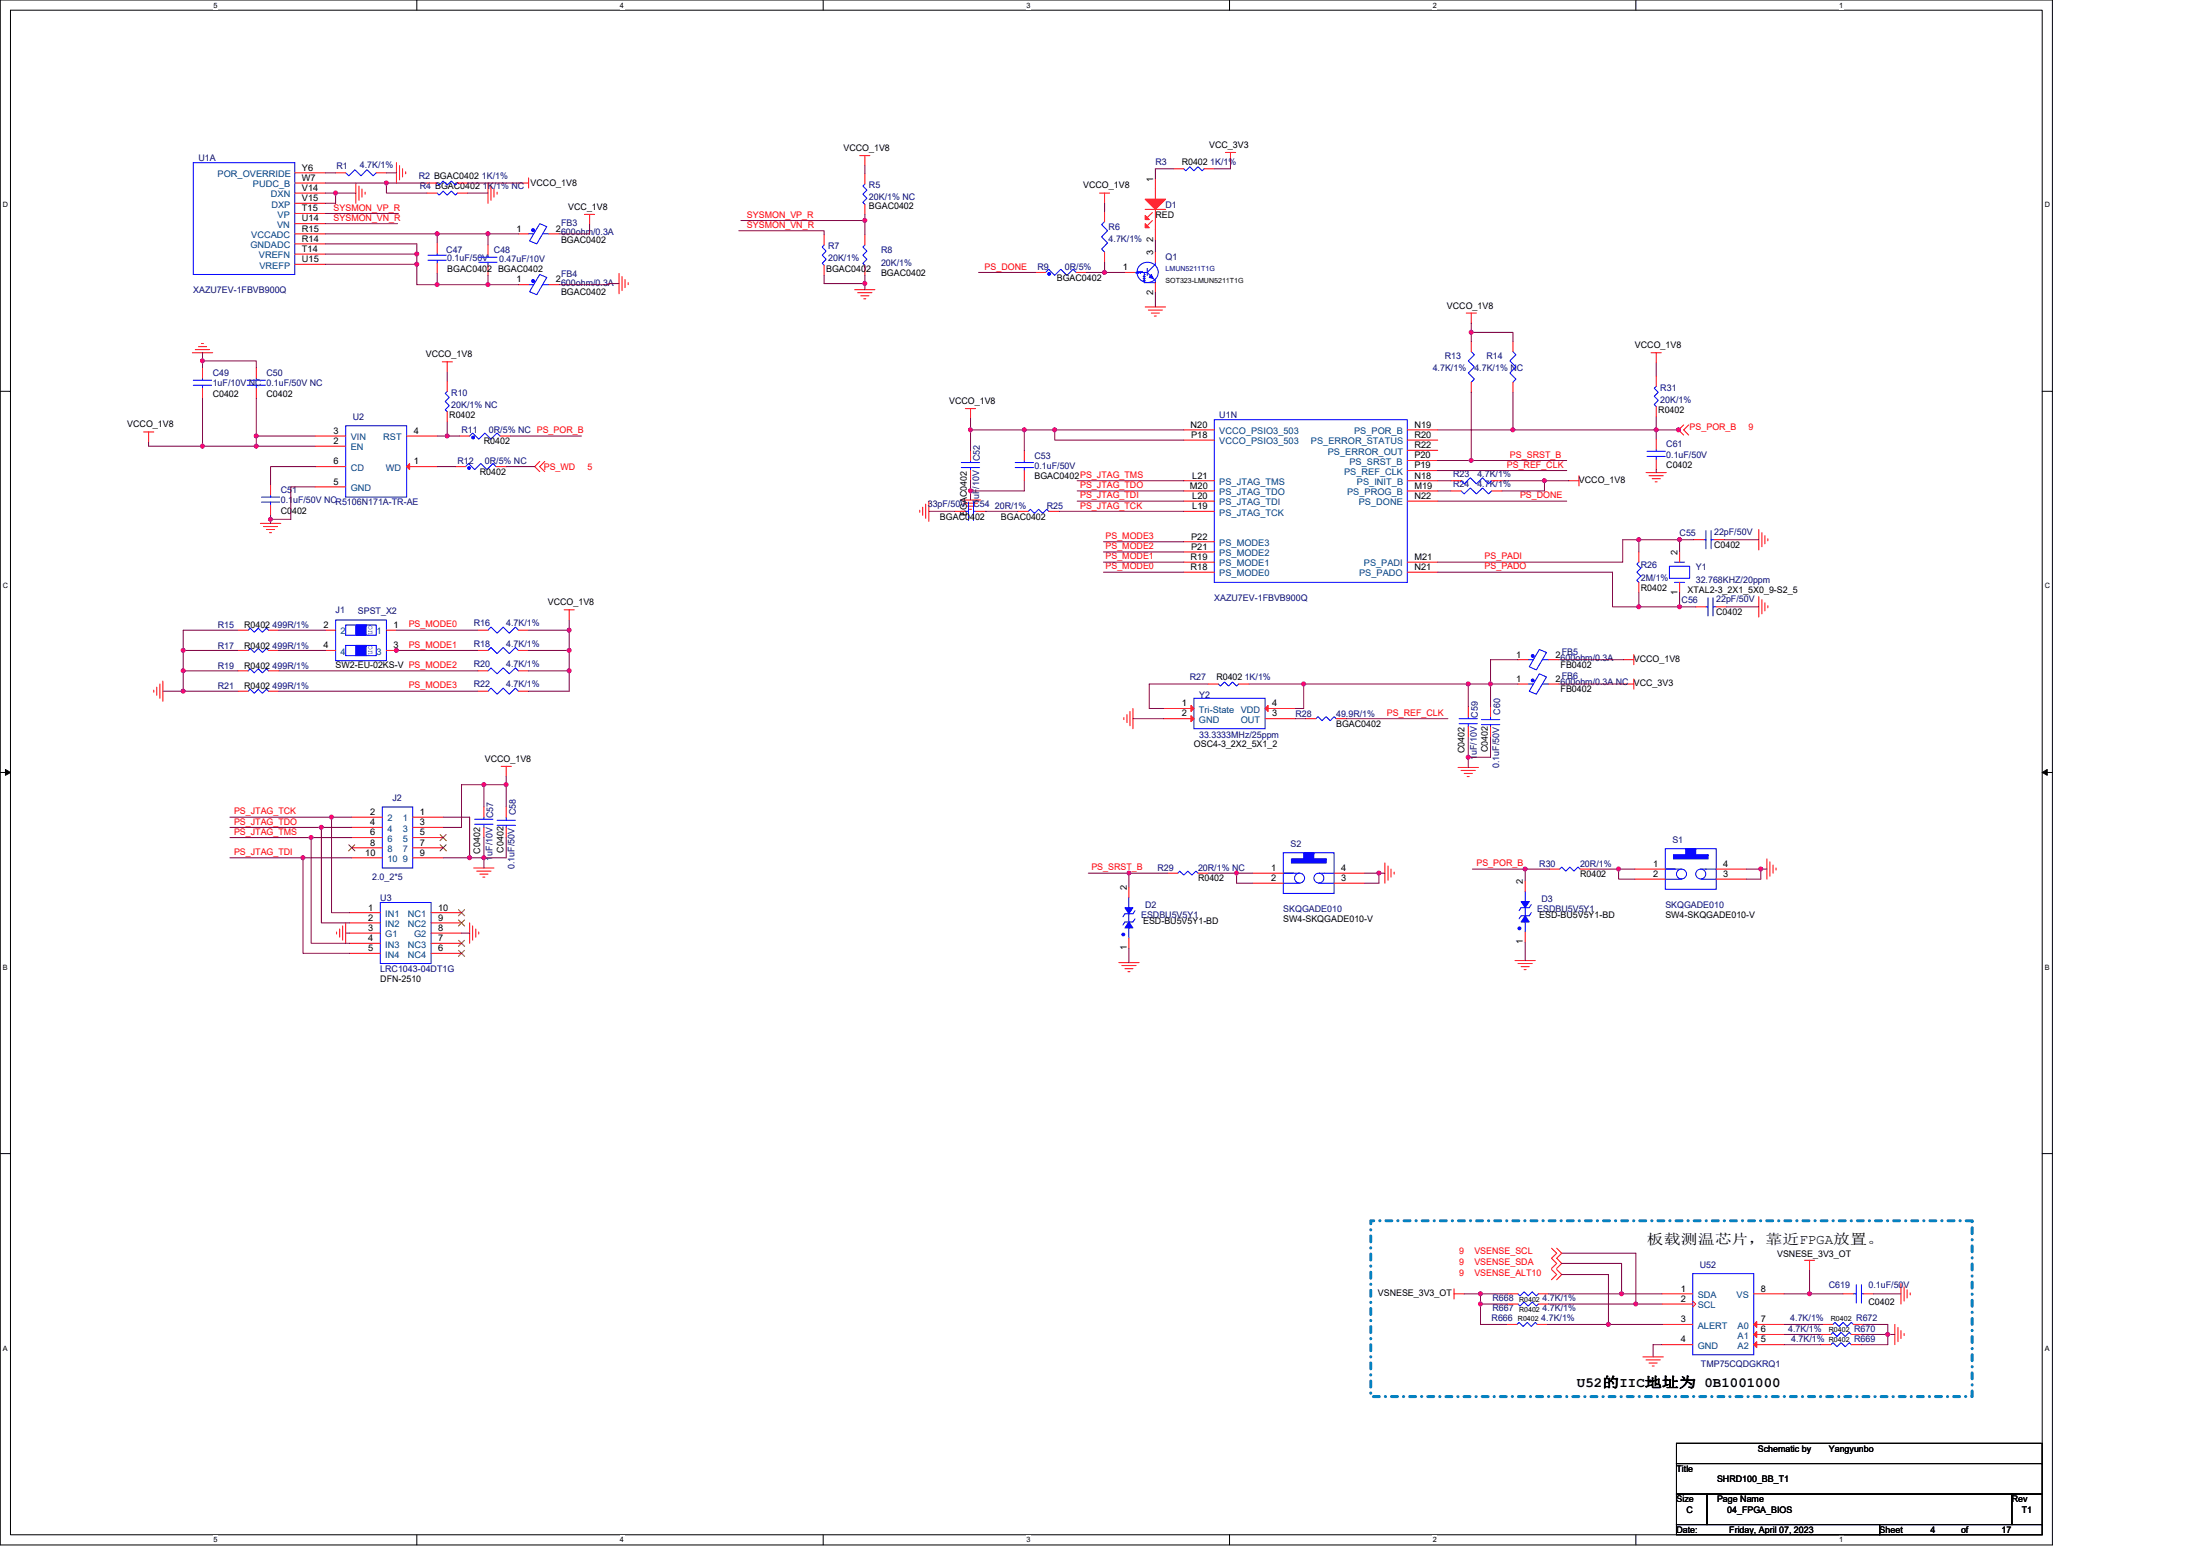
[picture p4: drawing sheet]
<svg xmlns="http://www.w3.org/2000/svg" width="297mm" height="210mm" viewBox="0 0 297 210" stroke-linecap="round" stroke-linejoin="round" font-family="sans-serif">
<path d="M0 0h277.1v208.5h-277.1zM1.4 1.4h274.3v205.7h-274.3z" fill="none" stroke="#000" stroke-width=".14"/>
<g fill="#fff">
<path d="M28.8 .1h.6v1.1h-.6z"/>
<path d="M28.8 207.3h.6v1.1h-.6z"/>
</g>
<path d="M56.3 0v1.4M56.3 207.1v1.4" fill="none" stroke="#000" stroke-width=".14"/>
<g fill="#fff">
<path d="M83.7 .1h.6v1.1h-.6z"/>
<path d="M83.7 207.3h.6v1.1h-.6z"/>
</g>
<path d="M111.1 0v1.4M111.1 207.1v1.4" fill="none" stroke="#000" stroke-width=".14"/>
<g fill="#fff">
<path d="M138.6 .1h.5v1.1h-.5z"/>
<path d="M138.6 207.3h.5v1.1h-.5z"/>
</g>
<path d="M166 0v1.4M166 207.1v1.4" fill="none" stroke="#000" stroke-width=".14"/>
<g fill="#fff">
<path d="M193.4 .1h.6v1.1h-.6z"/>
<path d="M193.4 207.3h.6v1.1h-.6z"/>
</g>
<path d="M220.9 0v1.4M220.9 207.1v1.4" fill="none" stroke="#000" stroke-width=".14"/>
<g fill="#fff">
<path d="M248.3 .1h.6v1.1h-.6z"/>
<path d="M248.3 207.3h.6v1.1h-.6z"/>
<path d="M.4 27.1h.7v1.1h-.7z"/>
<path d="M276.1 27.1h.7v1.1h-.7z"/>
<path d="M.4 78.5h.7v1.1h-.7z"/>
<path d="M276.1 78.5h.7v1.1h-.7z"/>
</g>
<path d="M0 52.8h1.4M275.7 52.8h1.4" fill="none" stroke="#000" stroke-width=".14"/>
<g fill="#fff">
<path d="M.4 130h.7v1.1h-.7z"/>
<path d="M276.1 130h.7v1.1h-.7z"/>
</g>
<path d="M0 104.2h1.4M275.7 104.2h1.4" fill="none" stroke="#000" stroke-width=".14"/>
<path d="M.7 103.8l.7 .4-.7 .4zM275.7 104.2l.7-.4v.8z" fill="#000" stroke="#000" stroke-width=".14"/>
<g fill="#fff">
<path d="M.4 181.4h.7v1.1h-.7z"/>
<path d="M276.1 181.4h.7v1.1h-.7z"/>
</g>
<path d="M0 155.7h1.4M275.7 155.7h1.4M226.4 194.8h49.3v2.7h-49.3zM226.4 197.5h49.3v4.1h-49.3zM226.4 201.6h4.1v4.1h-4.1zM226.4 205.7h27.4v1.4h-27.4zM230.5 201.6h41.1v4.1h-41.1zM253.8 205.7h21.9v1.4h-21.9zM271.6 201.6h4.1v4.1h-4.1z" fill="none" stroke="#000" stroke-width=".14"/>
<path d="M185.1 164.7h81.2v23.8h-81.2z" fill="none" stroke="#0080c0" stroke-width=".4" stroke-dasharray=".8 .8 0 .8"/>
<g fill="none" stroke="#f00" stroke-width=".14">
<path d="M39.8 26.1h4.1M39.8 27.4h4.1M39.8 32.9h4.1M39.8 23.3h4.1M39.8 24.7h4.1M39.8 31.6h4.1M39.8 30.2h4.1M39.8 28.8h4.1M39.8 34.3h4.1M39.8 35.7h4.1M45.3 23.3h1.4M48 24.7v2.7"/>
<path d="M48.5 25.1v1.9M48.9 25.5v1.1M49.3 25.9v.3M50.8 23.3h1.4M53.5 21.9v2.8M54 22.4v1.9M54.4 22.8v1.1M54.8 23.2v.3M57.7 26.1h1.3M57.7 24.7h1.3M59 32.8v1.4M59 35.5v1.4"/>
<path d="M61.8 26.1h1.3M61.8 24.7h1.3M65.9 24.7v2.7M65.9 33.1v1.3M65.9 35.8v1.4M66.3 25.1v1.9M66.7 25.5v1.1M67.1 25.9v.3M70 24.7h1.4M70 31.6h1.4M70 38.4h1.4M71.4 24v1.4"/>
<path d="M74.1 31.6h1.4M74.1 38.4h1.4M78.9 28.9h1.4M79.6 28.9v1.4M83.6 36.9v2.7M84 37.3v1.9M84.4 37.7v1.1M84.8 38.1v.3M111.3 35.8v1.4M111.3 31.7v1.4M115.4 39.1h2.7M115.8 39.5h1.9"/>
<path d="M116.1 21h1.4M116.2 39.9h1.1M116.8 21v1.4M116.8 35.8v1.4M116.8 31.7v1.4M116.8 27.6v1.3M116.8 23.5v1.3M139.8 36.8h1.4M145.3 36.8h1.4M148.5 26.1h1.3M149.1 26.1v1.3M149.1 34v1.4"/>
<path d="M149.1 28.5v1.4M151.9 36.8h1.3M154.6 28.3h2.8M155.6 28.7l-.7 .7M155.6 29.8l-.7 .7M156 28.3v4.1M156 34v1.4M156 38.1v1.4M156 24.2v2.7M158.5 22.8h1.3M162.6 22.8h1.4M165.5 20.6h1.3"/>
<path d="M166.1 20.6v1.3M19.4 58.3h1.4M20.1 58.3v1.4M26 47.6h2.7M26.4 47.2h1.9M26.8 46.8h1.1M27.2 46.4h.3M27.3 49.7v1.3M27.3 52.4v1.4M34.6 49.7v1.3M34.6 52.4v1.4M42.6 58.8h4.1"/>
<path d="M54.9 58.8h4.1M59.7 48.8h1.4M60.4 48.8v1.4M60.4 55.6v1.3M60.4 51.4v1.4M62 58.8h1.4M67.5 58.8h1.4M116.6 40.3h.3M130.3 55.1h1.4M131 55.1v1.4M154.6 41.4h2.8M155 41.8h1.9"/>
<path d="M155.4 42.2h1.1M155.8 42.7h.3M159.8 58h4.2M159.8 59.4h4.2M190 59.4h4.1M190 58h4.1M198 42.2h1.3M198.6 42.2v1.4M198.6 51.6v1.3M198.6 46.1v1.4M204.3 51.6v1.3M204.3 46.1v1.4"/>
<path d="M222.9 47.6h1.4M223.6 59.3v1.3M223.6 54.9v1.3M223.6 50.8v1.3M223.6 47.6v1.4M227.3 57.3l-.7 .7 .7 .7M228 57.3l-.7 .7 .7 .7M35.2 70.6h2.7M35.6 71.1h1.9M36 71.5h1.1M36.4 71.9h.3M36.5 65.4v1.4"/>
<path d="M36.5 68.2v1.4M42.6 60.2h4.1M42.6 65.7h4.1M42.6 63h4.1M54.9 63h4.1M61.5 63h1.4M67 63h1.3M72.9 62.3l-.7 .7 .7 .6M73.6 62.3l-.7 .7 .7 .6M124.2 68.9v.2M124.6 68.5v1.1M125 68v2"/>
<path d="M125.4 67.6v2.8M129 69h1.3M129.7 67.5h2.7M130.1 67.9h1.9M130.5 68.3h1.1M130.9 68.7h.3M131 60.8v1.3M131 63.5v1.4M131.7 69h1.4M137.5 69h1.4M138.3 60.8v1.3M138.3 63.5v1.4"/>
<path d="M141.6 69h1.4M159.8 69h4.2M159.8 67.6h4.2M159.8 66.3h4.2M159.8 64.9h4.2M159.8 77.2h4.2M159.8 75.9h4.2M159.8 74.5h4.2M159.8 73.1h4.2M190 67.6h4.1M190 60.8h4.1M190 64.9h4.1"/>
<path d="M190 75.9h4.1M190 77.2h4.1M190 66.3h4.1M190 63.5h4.1M190 62.1h4.1M195.9 66.3h1.4M195.9 64.9h1.4M201.4 66.3h1.4M201.4 64.9h1.4M211.8 64.9h1.4M213.2 64.2v1.4M221.3 78.6v1.4"/>
<path d="M221.3 74.5v1.4M222.2 63.8h2.8M222.6 64.2h2M223.1 64.6h1.1M223.5 65h.2M223.6 62v1.4M226.8 78.6v1.4M226.8 74.5v1.4M228.7 72.8h1.4M231.4 72.8h1.4M237.5 71.5v2.7M237.9 71.9v1.9"/>
<path d="M238.3 72.3v1.1M238.7 72.7v.3M20.8 93.1v.3M21.2 92.7v1.1M21.6 92.3v1.9M22 91.9v2.7M32.1 93.3h1.4M32.1 85h1.4M32.1 87.8h1.4M32.1 90.5h1.4M36.3 93.3h1.3M36.3 85h1.3"/>
<path d="M36.3 87.8h1.3M36.3 90.5h1.3M43.9 85h1.4M43.9 87.8h1.4M52.2 85h1.3M52.2 87.8h1.3M64.5 85h1.4M64.5 90.5h1.4M64.5 93.3h1.4M64.5 87.8h1.4M70 85h1.4M70 90.5h1.4"/>
<path d="M70 93.3h1.4M70 87.8h1.4M76.2 82.3h1.3M76.9 82.3v1.4M151.7 96.8v.3M152.2 96.4v1.1M152.6 96v1.9M153 95.6v2.7M157.1 95.6h4.1M157.1 97h4.1M163.1 92.3h1.4M167.2 92.3h1.4"/>
<path d="M170.8 97h4.1M170.8 95.6h4.1M176.3 97h1.4M180.4 97h1.4M198.2 95.3v1.4M198.2 98.1v1.3M201.2 98.1v1.3M201.2 95.3v1.4M205 92.3h1.3M205 89h1.3M209.1 92.3h1.4M209.1 89h1.4"/>
<path d="M219.2 92.3h1.4M219.2 89h1.4M220.6 91.6v1.4M220.6 88.3v1.4M229 81.9h1.3M231.7 81.9h1.4M237.5 80.5v2.8M237.9 80.9v1.9M238.3 81.3v1.1M238.7 81.7v.3M47.5 110.3h4.1M47.5 111.7h4.1"/>
<path d="M47.5 113h4.1M47.5 114.4h4.1M47.5 115.8h4.1M55.7 110.3h4.1M55.7 111.7h4.1M55.7 113h4.1M55.7 114.4h4.1M55.7 115.8h4.1M64 117.1h2.7M64.4 117.6h1.9M64.8 118h1.1M65.2 118.4h.3"/>
<path d="M65.3 108.9v1.4M65.3 111.7v1.3M67.7 103.4h1.3M68.3 103.4v1.4M68.3 111.7v1.3M68.3 108.9v1.4M152.4 119.7v1.4M157.6 117.8h1.4M161.8 117.8h1.3M169.2 117.8h4.1M169.2 119.2h4.1M180.1 119.2h4.2"/>
<path d="M180.1 117.8h4.2M187 116.5v2.7M187.4 116.9v1.9M187.8 117.3v1.1M188.2 117.7v.3M196.9 103.6h2.7M197.3 104h1.9M197.7 104.4h1.1M198.1 104.8h.3M205.9 118.9v1.4M209.2 117.3h1.4M213.3 117.3h1.4"/>
<path d="M220.7 117.3h4.1M220.7 118.6h4.1M231.7 118.6h4.1M231.7 117.3h4.1M238.6 115.9v2.7M239 116.3v1.9M239.4 116.7v1.1M239.8 117.1v.3M45.4 125.8v.2M45.9 125.4v1.1M46.3 124.9v2M46.7 124.5v2.8"/>
<path d="M47.2 123.2h4.1M47.2 124.5h4.1M47.2 125.9h4.1M47.2 127.3h4.1M47.2 128.7h4.1M58.2 128.7h4.1M58.2 127.3h4.1M58.2 125.9h4.1M58.2 124.5h4.1M58.2 123.2h4.1M63.4 124.5v2.8M63.8 124.9v2"/>
<path d="M64.2 125.4v1.1M64.6 125.8v.2M151.1 129.9h2.7M151.5 130.3h1.9M151.9 130.7h1.1M152.3 131.1h.3M152.4 126.6v1.4M204.6 129.6h2.7M205 130h1.9M205.4 130.5h1.1M205.8 130.9h.3M205.9 125.8v1.3"/>
<path d="M196.3 174.6h1.4M196.3 173.9v1.4M203.5 178.7h1.3M203.6 176h1.4M203.6 174.6h1.4M207.6 178.7h1.3M207.7 176h1.4M207.7 174.6h1.4M209.5 171.3l.7 .7-.7 .7M209.5 168.4l.7 .7-.7 .7 .7 .7-.7 .7M210.2 171.3l.7 .7-.7 .7M210.2 168.4l.7 .7-.7 .7 .7 .7-.7 .7"/>
<path d="M224.4 174.6h4.2M224.4 176h4.2M224.4 178.7h4.2M228.6 175.6l.4 .4-.4 .4M236.8 178.7h4.1M236.8 174.6h4.1M243.6 170.1h1.4M244.3 170.1v1.4M246.1 178.7h1.4M248.9 174.6h1.3M250.2 178.7h1.4M251.6 174.6h1.4"/>
<path d="M255.8 178.7v2.8M256.3 179.1v2M256.7 179.6v1M256.7 173.2v2.8M257.1 180v.2M257.1 173.7v1.9M257.5 174.1v1.1M257.9 174.5v.3M221.8 183.1h2.8M222.2 183.5h2M222.6 183.9h1.1M223.1 184.3h.2"/>
<path d="M224.4 181.5h4.2M236.8 181.5h4.1M236.8 180.1h4.1M245.8 180.1h1.4M245.8 181.5h1.4M250 180.1h1.3M250 181.5h1.3"/>
</g>
<g fill="none" stroke="#00f" stroke-width=".14">
<path d="M26.1 21.9h13.7v15.1h-13.7zM46.7 23.3l.4 .4 .8-.8 .8 .8 .8-.8 .9 .8 .4-.4M57.8 35.1h2.5M57.8 34.4h2.5M59 34.2v.2M59 35.1v.4M59 26.1l.3 .2 .5-.5 .6 .5 .5-.5 .6 .5 .3-.2M59 24.7l.3 .3 .5-.6 .6 .6 .5-.6 .6 .6 .3-.3M64.6 35.4h2.5M64.6 34.7h2.5M65.9 34.4v.3M65.9 35.4v.4"/>
<path d="M71.4 31.6h.6M71.4 38.4h.6M72.9 30.2l.9 .4-1.3 2.3-1-.4zM72.9 37l.9 .4-1.3 2.4-1-.4zM73.3 31.6h.8M73.3 38.4h.8M111.3 33.1l-.3 .2 .5 .6-.5 .5 .5 .6-.5 .5 .3 .3M116.8 33.1l-.3 .2 .5 .6-.5 .5 .5 .6-.5 .5 .3 .3M116.8 24.8l-.3 .3 .5 .6-.5 .5 .5 .6-.5 .5 .3 .3M141.2 36.8l.4-.5 .8 .9 .8-.9 .9 .9 .8-.9 .4 .5M149.1 29.9l-.4 .4 .8 .8-.8 .9 .8 .8-.8 .8 .4 .4M153.2 36.8h.2v.1l.3-.3v.3l.2-.3v.3l.3-.3v.2h.3"/>
<path d="M154.5 36.8v.2h.1l-.3 .3h.3l-.3 .3h.3l-.3 .3h.3l-.1 .2h1.5v-.2l-1.1-1.1M154.5 36.8h.4M154.9 36.2v1M156 35.4v.3l-1.1 1.1M159.8 22.8l.3 .3 .6-.6 .5 .6 .6-.6 .5 .6 .3-.3M26.1 52h2.5M26.1 51.3h2.5M27.3 51v.3M27.3 52v.4M33.4 52h2.4M33.4 51.3h2.4M34.6 51v.3"/>
<path d="M34.6 52v.4M46.7 57.5h8.2v9.6h-8.2zM60.4 52.8l-.3 .3 .6 .5-.6 .6 .6 .5-.6 .6 .3 .3M63.4 58.8l.4-.4 .8 .9 .9-.9 .8 .9 .8-.9 .4 .4M164 56.6h26v22h-26zM198.6 47.5l.5 .4-.9 .8 .9 .8-.9 .8 .9 .9-.5 .4M204.3 47.5l.4 .4-.8 .8 .8 .8-.8 .8 .8 .9-.4 .4M223.6 52.1l-.3 .3 .6 .5-.6 .6 .6 .5-.6 .6 .3 .3M35.3 67.8h2.5M35.3 67.1h2.5M36.5 66.8v.3M36.5 67.8v.4"/>
<path d="M62.9 63l.4-.5 .8 .9 .8-.9 .8 .9 .9-.9 .4 .5M129.8 63.1h2.5M129.8 62.4h2.5M130.3 69h.5M130.8 67.8v2.4M131 62.1v.3M131 63.1v.4M131.4 69h.3M131.4 67.8v2.4M137.1 63.1h2.4M137.1 62.4h2.4M138.3 62.1v.3"/>
<path d="M138.3 63.1v.4M138.9 69l.2-.3 .6 .6 .5-.6 .6 .6 .5-.6 .3 .3M197.3 66.3l.4 .4 .8-.9 .8 .9 .9-.9 .8 .9 .4-.4M197.3 64.9l.4 .4 .8-.8 .8 .8 .9-.8 .8 .8 .4-.4M221.3 75.9l-.3 .2 .5 .6-.5 .5 .5 .6-.5 .5 .3 .3M222.4 61.6h2.5M222.4 60.9h2.5M223.6 60.6v.3M223.6 61.6v.4M225.4 76.4h2.7v1.6h-2.7zM226.1 78.6h1.4M226.1 75.9h1.4"/>
<path d="M230.1 72.8h.2M230.3 71.6v2.5M231 71.6v2.5M231 72.8h.4M33.5 93.3l.3-.3 .5 .6 .6-.6 .5 .6 .6-.6 .3 .3M33.5 85l.3-.2 .5 .5 .6-.5 .5 .5 .6-.5 .3 .2M33.5 87.8l.3-.3 .5 .6 .6-.6 .5 .6 .6-.6 .3 .3M33.5 90.5l.3-.2 .5 .5 .6-.5 .5 .5 .6-.5 .3 .2M45.3 83.7h6.9v5.5h-6.9zM46.7 84.3h4.1v1.4h-4.1zM46.7 87.1h4.1v1.4h-4.1zM65.9 85l.4-.4 .8 .8 .8-.8 .9 .8 .8-.8 .4 .4"/>
<path d="M65.9 90.5l.4-.4 .8 .8 .8-.8 .9 .8 .8-.8 .4 .4M65.9 93.3l.4-.4 .8 .8 .8-.8 .9 .8 .8-.8 .4 .4M65.9 87.8l.4-.4 .8 .8 .8-.8 .9 .8 .8-.8 .4 .4M161.2 94.2h9.6v4.1h-9.6zM164.5 92.3l.3 .3 .5-.6 .6 .6 .5-.6 .6 .6 .2-.3M177.7 97l.2-.3 .6 .6 .5-.6 .6 .6 .5-.6 .3 .3M197 97.7h2.5M197 97h2.5M198.2 96.7v.3M198.2 97.7v.4M200 97.1h2.5M200 97.8h2.5"/>
<path d="M201.2 97.8v.3M201.2 96.7v.4M206.3 92.3h.7M206.3 89h.7M207.8 90.9l1 .5-1.4 2.3-.9-.4zM207.8 87.7l1 .4-1.4 2.3-.9-.4zM208.3 92.3h.8M208.3 89h.8M230.3 81.9h.3M230.6 80.6v2.5M231.3 80.6v2.5M231.3 81.9h.4"/>
<path d="M51.6 108.9h4.1v8.2h-4.1zM64.1 111.2h2.5M64.1 110.6h2.5M65.3 110.3v.3M65.3 111.2v.5M67.1 110.7h2.5M67.1 111.4h2.5M68.3 111.4v.3M68.3 110.3v.4M159 117.8l.3-.2 .5 .5 .6-.5 .5 .5 .6-.5 .3 .2M173.3 119.2h2.2M173.3 115.1h6.8v5.5h-6.8z"/>
<path d="M174.6 117.8h-1.3h2.2M178.1 119.2h2M180.1 117.8h-2M210.6 117.3l.3-.3 .5 .6 .6-.6 .5 .6 .6-.6 .2 .3M224.8 114.5h6.9v5.5h-6.9zM224.9 118.6h2.2M226.2 117.3h-1.4h2.3M229.7 118.6h2M231.7 117.3h-2M51.3 121.8h6.9v8.2h-6.9zM152.4 121.1v5.5M153.2 122.9l-.2 .4h-1.1l-.3 .4"/>
<path d="M153.2 124l-.2 .4h-1.1l-.3 .4M205.9 120.3v5.5M206.8 122.1l-.3 .4h-1.1l-.3 .4M206.8 123.2l-.3 .4h-1.1l-.3 .4M204.8 178.7l.3-.2 .6 .5 .5-.5 .6 .5 .5-.5 .3 .2M205 176l.2 .3 .6-.6 .5 .6 .6-.6 .5 .6 .3-.3M205 174.6l.2 .3 .6-.6 .5 .6 .6-.6 .5 .6 .3-.3M228.6 171.9h8.2v10.9h-8.2zM247.5 178.7l.3-.2 .5 .5 .6-.5 .5 .5 .6-.5 .2 .2M250.2 174.6h.4M250.6 173.4v2.5M251.3 173.4v2.5"/>
<path d="M251.3 174.6h.3M247.2 180.1l.3-.3 .5 .6 .6-.6 .5 .6 .6-.6 .3 .3M247.2 181.5l.3-.3 .5 .5 .6-.5 .5 .5 .6-.5 .3 .3"/>
<circle cx="155" cy="36.8" r="1.4"/>
<circle cx="175.5" cy="118.5" r=".67"/>
<circle cx="178.1" cy="118.5" r=".67"/>
<circle cx="227" cy="118" r=".67"/>
<circle cx="229.6" cy="118" r=".67"/>
</g>
<g fill="#00f" stroke="#00f" stroke-width=".14">
<path d="M151.9 122.5h1.1l-.6 .8z"/>
<path d="M152.4 124.4l.6 .8h-1.1z"/>
<path d="M205.4 121.7h1.1l-.6 .8z"/>
<path d="M205.9 123.6l.6 .8h-1.1z"/>
<path d="M151.5 126h.3v.2h-.3z" fill-rule="evenodd"/>
<path d="M155.4 37l.3 .6-.5-.2z" fill-rule="evenodd"/>
<path d="M205 125.2h.3v.2h-.3z" fill-rule="evenodd"/>
<path d="M63.7 58.9h.3v.3h-.3z" fill-rule="evenodd"/>
<path d="M48 84.3v1.4h1.4v-1.4z" fill-rule="evenodd"/>
<path d="M48 87.1v1.4h1.4v-1.4z" fill-rule="evenodd"/>
<path d="M141.5 36.8h.3v.3h-.3z" fill-rule="evenodd"/>
<path d="M206.8 88.4h.3v.3h-.3z" fill-rule="evenodd"/>
<path d="M174.4 115.9v.6h4.6v-.6z" fill-rule="evenodd"/>
<path d="M176 115.1v.8h1.4v-.8z" fill-rule="evenodd"/>
<path d="M226 115.4v.5h4.6v-.5z" fill-rule="evenodd"/>
<path d="M227.6 114.5v.9h1.4v-.9z" fill-rule="evenodd"/>
<circle cx="63.3" cy="63.2" r=".19"/>
<circle cx="72" cy="31.1" r=".2"/>
<circle cx="206.9" cy="91.8" r=".19"/>
<circle cx="72" cy="37.9" r=".2"/>
</g>
<g fill="#f00" stroke="#f00" stroke-width=".14">
<path d="M236.8 181.5l.4-.4v.8z"/>
<path d="M236.8 180.1l.4-.4v.8z"/>
<path d="M236.8 178.7l.4-.4v.8z"/>
<path d="M160.8 95.2l.4 .4-.4 .4z"/>
<path d="M160.8 96.6l.4 .4-.4 .4z"/>
<path d="M170.8 95.6l.4-.4v.8z"/>
<path d="M54.9 63l.4-.4v.8z"/>
<path d="M154.6 26.9h2.8l-1.4 1.4z" fill-rule="evenodd"/>
<path d="M154.6 29.1l.6 .5h-.6z" fill-rule="evenodd"/>
<path d="M154.6 30.2l.6 .5h-.6z" fill-rule="evenodd"/>
</g>
<g fill="none" stroke="#804000" stroke-width=".14">
<path d="M47.1 114l.8 .8M47.9 114l-.8 .8M59.4 112.6l.9 .9M59.4 114l.9 .8M60.2 112.6l-.8 .9M60.2 114l-.8 .8M61.9 128.2l.8 .9M61.9 126.9l.8 .8M61.9 124.1l.8 .9M61.9 122.8l.8 .8M62.7 128.2l-.8 .9M62.7 126.9l-.8 .8"/>
<path d="M62.7 124.1l-.8 .9M62.7 122.8l-.8 .8"/>
</g>
<g fill="none" stroke="#800040" stroke-width=".14">
<path d="M43.9 24.7h8.3M43.9 31.6h15.1M43.9 30.2h9.8M43.9 28.8h9.9M43.9 23.3h1.4M43.9 26.1h1.4M43.9 32.9h12.4v1.4M43.9 34.3h12.4M43.9 35.7h12.4M45.3 26.1h2.7M45.3 26.1v1.3h-1.4M52.2 24.7v1.4h5.5"/>
<path d="M52.2 24.7h5.5M52.2 23.3h1.3M56.3 35.7v2.7h2.7M56.3 34.3v1.4M59 38.4h6.9M59 36.9v1.5M59 31.6v1.2M59 31.6h6.9M63.1 24.7h6.9M63.1 26.1h2.8M65.9 31.6h4.1M65.9 31.6v1.5"/>
<path d="M65.9 37.2v1.2M65.9 38.4h4.1M79.6 30.3v1.3h-4.1M83.6 38.3h-1.4v.1h-6.7M99.8 31.1h11.5v.6M100 29.8h16.8M111.3 37.2v1.1h5.5M116.8 38.3v.8M116.8 22.4v1.1M116.8 28.9v2.8M116.8 37.2v1.1M132.1 36.8h7.7"/>
<path d="M146.7 36.8h2.4M149.1 36.8h2.8M149.1 35.4v1.4M149.1 27.4v1.1M156 32.4v1.6M156 39.5v1.9M158.5 22.8h-2.5v1.4M166.1 21.9v.9h-2.1M20.1 59.7v.5h7.2M27.3 47.6v1.1M27.3 49.7v-1h7.3v1M27.3 53.8v6.4"/>
<path d="M34.6 58.8h8M34.6 53.8v5M34.6 58.8v1.4M59 58.8h1.4M60.4 56.9v1.9h1.6M60.4 50.2v1.2M68.9 58.8h9.6M131 58v2.8M131 56.5v1.5M131 58h7.3M138.3 58v2.8M138.3 58h4.1"/>
<path d="M142.4 58v1.4h17.4M142.4 58h17.4M194.1 58h10.2M198.6 52.9v9.2M198.6 43.6v1.3M198.6 44.9v1.2M198.6 44.9h5.7v1.2M204.3 58h19.3M204.3 52.9v5.1M223.6 49v1.8M223.6 56.2v1.8M223.6 58v1.3"/>
<path d="M223.6 58h3.2M27.3 60.2h7.3M34.6 60.2h8M36.5 70.1v.5M42.6 65.7h-3.3v4.4h-2.8v-.5M42.6 63h-6.1v2.4M59 63h2.5M68.3 63h3.9M125.4 69h3.6M131 64.9v1.4M131 66.3v1.2M133.1 69h4.4"/>
<path d="M138.3 64.9v1.4h-7.3M143 69h16.8M145.4 64.9h14.4M145.4 66.3h14.4M145.4 67.6h14.4M149 77.2h10.8M149 75.9h10.8M149 74.5h10.8M149 73.1h10.8M194.1 63.5h17.4M194.1 77.2h23.6v4.7h3.6M194.1 62.1h4.5"/>
<path d="M194.1 64.9h1.8M194.1 66.3h1.8M194.1 67.6h17.4M198.6 62.1h12.9M202.8 64.9h5.7M208.5 64.9h3.3M208.5 64.9v1.4h-5.7M221.3 72.8h5.5M221.3 72.8v1.7M221.3 72.8h-2.2v3.1h-25M221.3 80v1.9M223.6 63.4v.4"/>
<path d="M226.8 72.8v1.7M226.8 80v1.9M226.8 72.8h1.9M232.8 72.8h4.7M22 93.3h2.7M24.7 87.8v2.7M24.7 93.3h7.4M24.7 87.8h7.4M24.7 90.5h7.4M24.7 90.5v2.8M32.1 85h-7.4v2.8M37.6 85h6.3"/>
<path d="M37.6 87.8h6.3M37.6 93.3h26.9M37.6 90.5h26.9M53.4 87.8h11.1M53.5 85h11M71.4 85h5.5v2.8M71.4 90.5h5.5M71.4 87.8h5.5M76.9 83.7v1.3M76.9 90.5v2.8h-5.5M76.9 87.8v2.7M153 97h4.1"/>
<path d="M163.1 92.3h-7.9v3.3h1.9M168.6 92.3h7.4M174.9 97h1.4M176 92.3v3.3h-1.1M176 92.3h22.2M181.8 97h13.7M198.2 92.3v3M198.2 99.4v2.8M198.2 92.3h3M201.2 92.3v3M201.2 99.4v2.8h-3M201.2 92.3h3.8"/>
<path d="M205 89h-3.8v3.3M210.5 89h8.7M210.5 92.3h8.7M221.3 81.9h5.5M226.8 81.9h2.2M233.1 81.9h4.4M31 111.7h12.4M31 115.8h9.9M31 113h11M31 110.3h13.8M40.9 115.8h6.6M40.9 115.8v12.9h6.3"/>
<path d="M42 113h5.5M42 113v14.3h5.2M43.4 111.7h4.1M43.4 111.7v12.8h3.8M44.8 110.3h2.7M44.8 110.3v12.9h2.4M59.8 110.3h3.6v5.5M59.8 115.8h3.6M63.4 115.8h1.9M65.3 105.9h-3v5.8h-2.5M65.3 105.9v3M65.3 115.8v1.3"/>
<path d="M65.3 113v2.8M65.3 105.9h3M68.3 105.9v3M68.3 104.8v1.1M68.3 113v2.8h-3M146.9 117.8h5.5M152.4 117.8v1.9M152.4 117.8h5.2M163.1 117.8h6.1M167 117.8v1.4h2.2M184.3 117.8h1.9M186.2 117.8v1.4h-1.9"/>
<path d="M186.2 117.8h.8M198.2 102.2v1.4M198.8 117.3h7.1M205.9 117.3h3.3M205.9 117.3v1.6M214.7 117.3h3.8M218.5 117.3h2.2M218.5 117.3v1.3h2.2M235.8 117.3h1.9M237.7 117.3v1.3h-1.9M237.7 117.3h.9M46.7 125.9h.5"/>
<path d="M62.3 125.9h1.1M152.4 128v1.9M205.9 127.1v2.5M197.7 174.6h2.2M199.9 174.6h3.7M199.9 176v2.7h3.6M199.9 174.6v1.4h3.7M208.9 178.7h8.3M209.1 174.6h9.8M209.1 176h11.8M210.9 170.5h8v4.1M210.9 172h6.3v6.7"/>
<path d="M210.9 169.1h10v6.9M217.2 178.7h7.2M218.9 174.6h5.5M220.9 176h3.5M240.9 178.7h5.2M240.9 174.6h3.4M244.3 174.6h4.6M244.3 171.5v3.1M251.6 178.7h3.3v1.4h.9M253 174.6h3.7M224.4 181.5h-1.2v1.6M240.9 180.1h4.9"/>
<path d="M240.9 181.5h4.9M251.3 180.1h3.6v1.4h-3.6"/>
</g>
<g fill="#f0f" stroke="#f0f" stroke-width=".14">
<circle cx="116.8" cy="38.3" r=".27"/>
<circle cx="116.8" cy="29.7" r=".27"/>
<circle cx="59" cy="31.5" r=".27"/>
<circle cx="65.9" cy="31.5" r=".27"/>
<circle cx="65.9" cy="38.4" r=".27"/>
<circle cx="59" cy="38.4" r=".27"/>
<circle cx="56.3" cy="34.3" r=".27"/>
<circle cx="56.3" cy="35.7" r=".27"/>
<circle cx="45.3" cy="26" r=".27"/>
<circle cx="52.2" cy="24.7" r=".27"/>
<circle cx="131" cy="58" r=".27"/>
<circle cx="142.4" cy="58" r=".27"/>
<circle cx="138.3" cy="58" r=".27"/>
<circle cx="131" cy="66.2" r=".27"/>
<circle cx="226.8" cy="81.9" r=".27"/>
<circle cx="221.3" cy="81.9" r=".27"/>
<circle cx="226.8" cy="72.8" r=".27"/>
<circle cx="221.3" cy="72.8" r=".27"/>
<circle cx="198.6" cy="62.1" r=".27"/>
<circle cx="204.3" cy="58" r=".27"/>
<circle cx="223.6" cy="58" r=".27"/>
<circle cx="198.6" cy="44.8" r=".27"/>
<circle cx="208.5" cy="64.9" r=".27"/>
<circle cx="149.1" cy="36.8" r=".27"/>
<circle cx="53.5" cy="87.8" r=".27"/>
<circle cx="76.8" cy="90.5" r=".27"/>
<circle cx="76.8" cy="87.8" r=".27"/>
<circle cx="24.7" cy="87.8" r=".27"/>
<circle cx="63.4" cy="115.7" r=".27"/>
<circle cx="65.3" cy="105.9" r=".27"/>
<circle cx="68.3" cy="105.9" r=".27"/>
<circle cx="65.3" cy="115.7" r=".27"/>
<circle cx="44.8" cy="110.3" r=".27"/>
<circle cx="43.4" cy="111.6" r=".27"/>
<circle cx="42" cy="113" r=".27"/>
<circle cx="40.9" cy="115.7" r=".27"/>
<circle cx="186.2" cy="117.8" r=".26"/>
<circle cx="167" cy="117.8" r=".26"/>
<circle cx="237.7" cy="117.3" r=".27"/>
<circle cx="218.5" cy="117.3" r=".27"/>
<circle cx="152.4" cy="117.8" r=".25"/>
<circle cx="205.9" cy="117.3" r=".27"/>
<circle cx="176" cy="92.3" r=".27"/>
<circle cx="201.2" cy="92.3" r=".27"/>
<circle cx="198.2" cy="92.3" r=".27"/>
<circle cx="198.2" cy="102.2" r=".27"/>
<circle cx="27.3" cy="60.2" r=".27"/>
<circle cx="27.3" cy="48.7" r=".27"/>
<circle cx="34.6" cy="60.2" r=".27"/>
<circle cx="34.6" cy="58.8" r=".27"/>
<circle cx="36.5" cy="70.1" r=".26"/>
<circle cx="60.4" cy="58.8" r=".27"/>
<circle cx="217.2" cy="178.7" r=".27"/>
<circle cx="218.9" cy="174.6" r=".27"/>
<circle cx="220.9" cy="176" r=".27"/>
<circle cx="199.9" cy="174.6" r=".27"/>
<circle cx="199.9" cy="176" r=".27"/>
<circle cx="244.3" cy="174.6" r=".27"/>
<circle cx="254.9" cy="180.1" r=".27"/>
<circle cx="24.7" cy="93.3" r=".27"/>
<circle cx="24.7" cy="90.5" r=".27"/>
<circle cx="76.8" cy="85" r=".27"/>
<circle cx="226.6" cy="58" r=".27"/>
</g>
<g font-size="1.9">
<text x="222.4" y="167.9">板载测温芯片，靠近FPGA放置。</text>
<text x="212.9" y="187.2">U52的IIC地址为 0B1001000</text>
</g>
<g font-size="1.2" fill="#000080">
<text x="26.8" y="21.7">U1A</text>
<text x="45.4" y="22.8">R1</text>
<text x="48.6" y="22.7">4.7K/1%</text>
<text x="156" y="22.2">R3</text>
<text x="163.4" y="22.2">1K/1%</text>
<text x="56.6" y="24.2">R2 BGAC0402</text>
<text x="56.7" y="25.5">R4 BGAC0402</text>
<text x="65.1" y="24.2">1K/1%</text>
<text x="65.2" y="25.5">1K/1% NC</text>
<text x="117.3" y="25.4">R5</text>
<text x="117.3" y="27.1">20K/1% NC</text>
<text x="157.4" y="28">D1</text>
<text x="60.3" y="34.2">C47</text>
<text x="60.4" y="35.3">0.1uF/50V</text>
<text x="66.7" y="34.2">C48</text>
<text x="67.4" y="35.4">0.47uF/10V</text>
<text x="75.8" y="30.5">FB3</text>
<text x="75.8" y="31.7">600ohm/0.3A</text>
<text x="111.8" y="33.6">R7</text>
<text x="111.8" y="35.3">20K/1%</text>
<text x="119" y="34.2">R8</text>
<text x="119" y="35.8">20K/1%</text>
<text x="149.7" y="31">R6</text>
<text x="149.7" y="32.7">4.7K/1%</text>
<text x="157.4" y="35.1">Q1</text>
<text x="26.1" y="39.5">XAZU7EV-1FBVB900Q</text>
<text x="75.8" y="37.3">FB4</text>
<text x="75.8" y="38.6">600ohm/0.3A</text>
<text x="140.1" y="36.4">R9</text>
<text x="143.8" y="36.4">0R/5%</text>
<text x="28.7" y="50.8">C49</text>
<text x="28.7" y="52.2">1uF/10V NC 0.1uF/50V NC</text>
<text x="36" y="50.8">C50</text>
<text x="60.9" y="53.4">R10</text>
<text x="193.4" y="50.1">4.7K/1%</text>
<text x="195.1" y="48.5">R13</text>
<text x="199.1" y="50.1">4.7K/1% NC</text>
<text x="200.7" y="48.5">R14</text>
<text x="224.2" y="52.7">R31</text>
<text x="47.6" y="56.7">U2</text>
<text x="60.9" y="55">20K/1% NC</text>
<text x="62.3" y="58.5">R11</text>
<text x="66" y="58.5">0R/5% NC PS_POR_B</text>
<text x="164.6" y="56.4">U1N</text>
<text x="224.2" y="54.3">20K/1%</text>
<text x="61.8" y="62.6">R12</text>
<text x="65.5" y="62.6">0R/5% NC</text>
<text x="132.3" y="62.3" transform="rotate(-90 132.3 62.3)">C52</text>
<text x="139.7" y="61.9">C53</text>
<text x="139.7" y="63.3">0.1uF/50V</text>
<text x="196.2" y="65.7">R24</text>
<text x="196.2" y="64.3">R23</text>
<text x="199.5" y="65.7">4.7K/1%</text>
<text x="199.5" y="64.3">4.7K/1%</text>
<text x="225" y="60.4">C61</text>
<text x="225" y="61.7">0.1uF/50V</text>
<text x="37.9" y="66.5">C51</text>
<text x="37.9" y="67.9">0.1uF/50V NCR5106N171A-TR-AE</text>
<text x="125.3" y="68.5">33pF/50V</text>
<text x="131.4" y="68.5">C54</text>
<text x="132.2" y="68" transform="rotate(-90 132.2 68)">1uF/10V</text>
<text x="134.3" y="68.7">20R/1%</text>
<text x="141.3" y="68.7">R25</text>
<text x="221.5" y="76.7">R26</text>
<text x="226.8" y="72.3">C55</text>
<text x="229" y="77">Y1</text>
<text x="231.4" y="72.2">22pF/50V</text>
<text x="45.3" y="82.7">J1</text>
<text x="48.3" y="82.9">SPST_X2</text>
<text x="164" y="81.1">XAZU7EV-1FBVB900Q</text>
<text x="221.5" y="78.3">2M/1%</text>
<text x="227.1" y="81.4">C56</text>
<text x="229" y="78.6">32.768KHZ/20ppm</text>
<text x="231.7" y="81.2">22pF/50V</text>
<text x="29.4" y="84.8">R15</text>
<text x="29.4" y="87.5">R17</text>
<text x="36.8" y="84.8">499R/1%</text>
<text x="36.8" y="87.5">499R/1%</text>
<text x="64" y="84.5">R16</text>
<text x="64" y="87.3">R18</text>
<text x="68.3" y="84.5">4.7K/1%</text>
<text x="68.3" y="87.3">4.7K/1%</text>
<text x="210.7" y="89.2">600ohm/0.3A</text>
<text x="210.9" y="88.3">FB5</text>
<text x="29.4" y="93">R21</text>
<text x="29.4" y="90.3">R19</text>
<text x="36.8" y="93">499R/1%</text>
<text x="36.8" y="90.3">499R/1%</text>
<text x="64" y="90">R20</text>
<text x="64" y="92.8">R22</text>
<text x="68.3" y="90">4.7K/1%</text>
<text x="68.3" y="92.8">4.7K/1%</text>
<text x="160.7" y="91.8">R27</text>
<text x="161.9" y="94.1">Y2</text>
<text x="168.1" y="91.8">1K/1%</text>
<text x="210.7" y="92.5">600ohm/0.3A NC VCC_3V3</text>
<text x="210.9" y="91.7">FB6</text>
<text x="161.9" y="99.6">33.3333MHz/25ppm</text>
<text x="174.9" y="96.7">R28</text>
<text x="180.4" y="96.7">49.9R/1%</text>
<text x="199.5" y="96.8" transform="rotate(-90 199.5 96.8)">C59</text>
<text x="202.5" y="96.4" transform="rotate(-90 202.5 96.4)">C60</text>
<text x="199.4" y="102.6" transform="rotate(-90 199.4 102.6)">1uF/10V</text>
<text x="202.4" y="103.7" transform="rotate(-90 202.4 103.7)">0.1uF/50V</text>
<text x="53" y="108.1">J2</text>
<text x="66.6" y="110.4" transform="rotate(-90 66.6 110.4)">C57</text>
<text x="69.6" y="110" transform="rotate(-90 69.6 110)">C58</text>
<text x="225.8" y="113.7">S1</text>
<text x="50.2" y="118.8">2.0_2*5</text>
<text x="66.5" y="116.2" transform="rotate(-90 66.5 116.2)">1uF/10V</text>
<text x="69.5" y="117.3" transform="rotate(-90 69.5 117.3)">0.1uF/50V</text>
<text x="156.3" y="117.6">R29</text>
<text x="161.8" y="117.6">20R/1% NC</text>
<text x="174.2" y="114.3">S2</text>
<text x="207.8" y="117">R30</text>
<text x="213.3" y="117">20R/1%</text>
<text x="51.3" y="121.6">U3</text>
<text x="154.1" y="123.9">ESDBU5V5Y1</text>
<text x="154.6" y="122.5">D2</text>
<text x="173.3" y="123.1">SKQGADE010</text>
<text x="207.6" y="123.1">ESDBU5V5Y1</text>
<text x="208.1" y="121.7">D3</text>
<text x="224.9" y="122.5">SKQGADE010</text>
<text x="51.3" y="131.1">LRC1043-04DT1G</text>
<text x="229.5" y="171.1">U52</text>
<text x="246.9" y="173.8">C619</text>
<text x="252.3" y="173.8">0.1uF/50V</text>
<text x="201.4" y="178.3">R666</text>
<text x="201.5" y="177">R667</text>
<text x="201.5" y="175.6">R668</text>
<text x="208.1" y="178.3">4.7K/1%</text>
<text x="208.3" y="177">4.7K/1%</text>
<text x="208.3" y="175.6">4.7K/1%</text>
<text x="241.4" y="179.7">4.7K/1%</text>
<text x="241.7" y="178.3">4.7K/1%</text>
<text x="250.4" y="179.7">R670</text>
<text x="250.6" y="178.3">R672</text>
<text x="229.7" y="184.5">TMP75CQDGKRQ1</text>
<text x="241.8" y="181.1">4.7K/1%</text>
<text x="250.4" y="181.1">R669</text>
</g>
<g font-size="1.2" fill="#004080">
<text x="29.4" y="23.9">POR_OVERRIDE</text>
<text x="34.1" y="25.3">PUDC_B</text>
<text x="36.6" y="26.6">DXN</text>
<text x="36.6" y="28">DXP</text>
<text x="37.5" y="29.4">VP</text>
<text x="33.8" y="33.5">GNDADC</text>
<text x="33.9" y="32.1">VCCADC</text>
<text x="35" y="34.9">VREFN</text>
<text x="37.4" y="30.8">VN</text>
<text x="35" y="36.2">VREFP</text>
<text x="47.3" y="59.4">VIN</text>
<text x="51.7" y="59.4">RST</text>
<text x="164.6" y="58.6">VCCO_PSIO3_503</text>
<text x="164.6" y="60">VCCO_PSIO3_503</text>
<text x="177" y="60">PS_ERROR_STATUS</text>
<text x="182.8" y="58.6">PS_POR_B</text>
<text x="47.3" y="60.8">EN</text>
<text x="47.3" y="63.5">CD</text>
<text x="52.1" y="63.5">WD</text>
<text x="164.6" y="65.4">PS_JTAG_TMS</text>
<text x="179.3" y="61.3">PS_ERROR_OUT</text>
<text x="181.5" y="64.1">PS_REF_CLK</text>
<text x="182.2" y="62.7">PS_SRST_B</text>
<text x="183.2" y="65.4">PS_INIT_B</text>
<text x="47.3" y="66.3">GND</text>
<text x="164.6" y="69.6">PS_JTAG_TCK</text>
<text x="164.6" y="68.2">PS_JTAG_TDI</text>
<text x="164.6" y="66.8">PS_JTAG_TDO</text>
<text x="181.9" y="66.8">PS_PROG_B</text>
<text x="183.4" y="68.2">PS_DONE</text>
<text x="164.6" y="77.8">PS_MODE0</text>
<text x="164.6" y="76.4">PS_MODE1</text>
<text x="164.6" y="75.1">PS_MODE2</text>
<text x="164.6" y="73.7">PS_MODE3</text>
<text x="183.5" y="77.8">PS_PADO</text>
<text x="184.1" y="76.4">PS_PADI</text>
<text x="46" y="85.6">2</text>
<text x="46" y="88.3">4</text>
<text x="50.8" y="85.6">1</text>
<text x="50.8" y="88.3">3</text>
<text x="161.9" y="96.2">Tri-State</text>
<text x="161.9" y="97.6">GND</text>
<text x="167.5" y="97.6">OUT</text>
<text x="167.5" y="96.2">VDD</text>
<text x="52.3" y="110.8">2</text>
<text x="52.3" y="112.2">4</text>
<text x="52.3" y="113.6">6</text>
<text x="54.4" y="110.8">1</text>
<text x="54.4" y="112.2">3</text>
<text x="54.4" y="113.6">5</text>
<text x="52.3" y="115">8</text>
<text x="52.3" y="116.3">10</text>
<text x="54.4" y="115">7</text>
<text x="54.4" y="116.3">9</text>
<text x="52" y="123.7">IN1</text>
<text x="52" y="125.1">IN2</text>
<text x="55.1" y="125.1">NC2</text>
<text x="55.1" y="123.7">NC1</text>
<text x="52" y="126.5">G1</text>
<text x="52" y="127.9">IN3</text>
<text x="52" y="129.2">IN4</text>
<text x="55.1" y="129.2">NC4</text>
<text x="55.1" y="127.9">NC3</text>
<text x="55.9" y="126.5">G2</text>
<text x="229.2" y="175.2">SDA</text>
<text x="229.2" y="176.6">SCL</text>
<text x="229.2" y="179.3">ALERT</text>
<text x="234.5" y="175.2">VS</text>
<text x="234.6" y="179.3">A0</text>
<text x="229.2" y="182">GND</text>
<text x="234.6" y="182">A2</text>
<text x="234.6" y="180.7">A1</text>
</g>
<g font-size="1.2">
<text x="40.8" y="23">Y6</text>
<text x="113.9" y="20.3">VCCO_1V8</text>
<text x="159.6" y="22.2">R0402</text>
<text x="163.3" y="19.9">VCC_3V3</text>
<text x="40.8" y="24.4">W7</text>
<text x="40.8" y="25.8">V14</text>
<text x="40.8" y="29.9">U14</text>
<text x="40.8" y="28.5">T15</text>
<text x="40.8" y="27.1">V15</text>
<text x="71.6" y="25.1">VCCO_1V8</text>
<text x="76.7" y="28.3">VCC_1V8</text>
<text x="117.3" y="28.2">BGAC0402</text>
<text x="146.3" y="25.4">VCCO_1V8</text>
<text x="155.7" y="24.6" transform="rotate(-90 155.7 24.6)">1</text>
<text x="156" y="29.4">RED</text>
<text x="40.8" y="32.6">R14</text>
<text x="40.8" y="34">T14</text>
<text x="40.8" y="31.3">R15</text>
<text x="40.8" y="35.4">U15</text>
<text x="69.7" y="31.3">1</text>
<text x="75.1" y="31.3">2</text>
<text x="75.8" y="32.8">BGAC0402</text>
<text x="155.7" y="34.4" transform="rotate(-90 155.7 34.4)">3</text>
<text x="155.7" y="32.7" transform="rotate(-90 155.7 32.7)">2</text>
<text x="60.4" y="36.7">BGAC0402 BGAC0402</text>
<text x="69.7" y="38.1">1</text>
<text x="75.1" y="38.1">2</text>
<text x="75.8" y="39.8">BGAC0402</text>
<text x="111.5" y="36.7">BGAC0402</text>
<text x="119" y="37.2">BGAC0402</text>
<text x="142.7" y="37.9">BGAC0402</text>
<text x="151.6" y="36.5">1</text>
<text x="155.7" y="39.8" transform="rotate(-90 155.7 39.8)">2</text>
<text x="195.4" y="41.7">VCCO_1V8</text>
<text x="220.7" y="46.9">VCCO_1V8</text>
<text x="28.7" y="53.5">C0402</text>
<text x="36" y="53.5">C0402</text>
<text x="57.5" y="48.2">VCCO_1V8</text>
<text x="17.2" y="57.6">VCCO_1V8</text>
<text x="45" y="59.9">2</text>
<text x="45" y="58.5">3</text>
<text x="55.9" y="58.5">4</text>
<text x="60.7" y="56.4">R0402</text>
<text x="65.3" y="60">R0402</text>
<text x="128.2" y="54.5">VCCO_1V8</text>
<text x="160.8" y="57.7">N20</text>
<text x="160.8" y="59.1">P18</text>
<text x="191" y="59.1">R20</text>
<text x="191" y="57.7">N19</text>
<text x="223.9" y="55.7">R0402</text>
<text x="45" y="65.4">5</text>
<text x="45" y="62.7">6</text>
<text x="55.9" y="62.7">1</text>
<text x="64.8" y="64.1">R0402</text>
<text x="139.7" y="64.6">BGAC0402PS_JTAG_TMS</text>
<text x="160.7" y="66">M20</text>
<text x="161" y="64.6">L21</text>
<text x="191" y="60.5">R22</text>
<text x="191" y="61.8">P20</text>
<text x="191" y="64.6">N18</text>
<text x="191" y="66">M19</text>
<text x="191" y="63.2">P19</text>
<text x="213.2" y="65.2">VCCO_1V8</text>
<text x="225" y="63.1">C0402</text>
<text x="37.9" y="69.3">C0402</text>
<text x="126.9" y="70.1">BGAC0402</text>
<text x="130.5" y="69.7" transform="rotate(-90 130.5 69.7)">BGAC0402</text>
<text x="135.1" y="70.1">BGAC0402</text>
<text x="161" y="68.7">L19</text>
<text x="161" y="67.3">L20</text>
<text x="191" y="67.3">N22</text>
<text x="160.8" y="76.9">R18</text>
<text x="160.8" y="75.6">R19</text>
<text x="160.8" y="74.2">P21</text>
<text x="160.8" y="72.8">P22</text>
<text x="191" y="76.9">N21</text>
<text x="191" y="75.6">M21</text>
<text x="226.5" y="74.9" transform="rotate(-90 226.5 74.9)">2</text>
<text x="231.4" y="74">C0402</text>
<text x="74" y="81.6">VCCO_1V8</text>
<text x="221.5" y="79.7">R0402</text>
<text x="226.5" y="80.2" transform="rotate(-90 226.5 80.2)">1</text>
<text x="227.9" y="80">XTAL2-3_2X1_5X0_9-S2_5</text>
<text x="231.7" y="83">C0402</text>
<text x="33" y="84.8">R0402</text>
<text x="33" y="87.5">R0402</text>
<text x="43.7" y="84.8">2</text>
<text x="43.7" y="87.5">4</text>
<text x="53.1" y="84.8">1</text>
<text x="53.1" y="87.5">3</text>
<text x="204.7" y="88.7">1</text>
<text x="210" y="88.7">2</text>
<text x="220.6" y="89.3">VCCO_1V8</text>
<text x="33" y="93">R0402</text>
<text x="33" y="90.3">R0402</text>
<text x="45.3" y="90.1">SW2-EU-02KS-V PS_MODE2</text>
<text x="159.6" y="95.3">1</text>
<text x="164.2" y="91.8">R0402</text>
<text x="171.8" y="95.3">4</text>
<text x="204.7" y="92">1</text>
<text x="210" y="92">2</text>
<text x="210.7" y="93.4">FB0402</text>
<text x="210.7" y="90.1">FB0402</text>
<text x="159.6" y="96.7">2</text>
<text x="161.2" y="100.8">OSC4-3_2X2_5X1_2</text>
<text x="171.8" y="96.7">3</text>
<text x="180.4" y="98.1">BGAC0402</text>
<text x="197.7" y="101.6" transform="rotate(-90 197.7 101.6)">C0402</text>
<text x="200.9" y="101.5" transform="rotate(-90 200.9 101.5)">C0402</text>
<text x="65.5" y="102.8">VCCO_1V8</text>
<text x="50" y="110">2</text>
<text x="50" y="111.4">4</text>
<text x="50" y="112.7">6</text>
<text x="56.7" y="110">1</text>
<text x="56.7" y="111.4">3</text>
<text x="56.7" y="112.7">5</text>
<text x="49.3" y="115.5">10</text>
<text x="50" y="114.1">8</text>
<text x="56.7" y="114.1">7</text>
<text x="56.7" y="115.5">9</text>
<text x="64.8" y="115.2" transform="rotate(-90 64.8 115.2)">C0402</text>
<text x="68" y="115.1" transform="rotate(-90 68 115.1)">C0402</text>
<text x="161.8" y="119">R0402</text>
<text x="171.6" y="117.5">1</text>
<text x="171.6" y="118.9">2</text>
<text x="181.1" y="118.9">3</text>
<text x="181.1" y="117.5">4</text>
<text x="205.6" y="119.3" transform="rotate(-90 205.6 119.3)">2</text>
<text x="213.3" y="118.4">R0402</text>
<text x="223.2" y="117">1</text>
<text x="223.2" y="118.3">2</text>
<text x="232.7" y="118.3">3</text>
<text x="232.7" y="117">4</text>
<text x="49.7" y="122.9">1</text>
<text x="49.7" y="124.2">2</text>
<text x="49.7" y="125.6">3</text>
<text x="59.2" y="124.2">9</text>
<text x="59.2" y="122.9">10</text>
<text x="59.2" y="125.6">8</text>
<text x="152.1" y="120.2" transform="rotate(-90 152.1 120.2)">2</text>
<text x="154.3" y="124.7">ESD-BU5V5Y1-BD</text>
<text x="173.3" y="124.4">SW4-SKQGADE010-V</text>
<text x="207.8" y="123.9">ESD-BU5V5Y1-BD</text>
<text x="224.9" y="123.9">SW4-SKQGADE010-V</text>
<text x="49.7" y="127">4</text>
<text x="49.7" y="128.4">5</text>
<text x="59.2" y="128.4">6</text>
<text x="59.2" y="127">7</text>
<text x="152.1" y="128.2" transform="rotate(-90 152.1 128.2)">1</text>
<text x="205.6" y="127.4" transform="rotate(-90 205.6 127.4)">1</text>
<text x="51.3" y="132.5">DFN-2510</text>
<text x="239.9" y="169.7">VSNESE_3V3_OT</text>
<text x="186" y="174.9">VSNESE_3V3_OT</text>
<text x="226.9" y="174.3">1</text>
<text x="226.9" y="175.7">2</text>
<text x="226.9" y="178.4">3</text>
<text x="237.7" y="179.8">6</text>
<text x="237.7" y="178.4">7</text>
<text x="237.7" y="174.3">8</text>
<text x="252.3" y="176.1">C0402</text>
<text x="226.9" y="181.2">4</text>
<text x="237.7" y="181.2">5</text>
<text x="237.3" y="195.9">Schematic by</text>
<text x="246.9" y="195.9">Yangyunbo</text>
<text x="226.4" y="198.6">Title</text>
<text x="226.4" y="202.8">Size</text>
<text x="231.8" y="202.8">Page Name</text>
<text x="231.8" y="200">SHRD100_BB_T1</text>
<text x="271.6" y="202.8">Rev</text>
<text x="226.4" y="206.9">Date:</text>
<text x="227.7" y="204.1">C</text>
<text x="233.2" y="204.1">04_FPGA_BIOS</text>
<text x="233.5" y="206.9">Friday, April 07, 2023</text>
<text x="253.8" y="206.9">Sheet</text>
<text x="260.6" y="206.9">4</text>
<text x="264.8" y="206.9">of</text>
<text x="270.3" y="206.9">17</text>
<text x="273" y="204.1">T1</text>
</g>
<g font-size="1.2" fill="#f00">
<text x="45" y="28.4">SYSMON_VP_R</text>
<text x="45" y="29.8">SYSMON_VN_R</text>
<text x="100.9" y="29.4">SYSMON_VP_R</text>
<text x="100.9" y="30.8">SYSMON_VN_R</text>
<text x="132.9" y="36.4">PS_DONE</text>
<text x="228.1" y="58">PS_POR_B</text>
<text x="236.1" y="58">9</text>
<text x="73.4" y="63.4">PS_WD</text>
<text x="79.3" y="63.4">5</text>
<text x="145.8" y="65.9">PS_JTAG_TDO</text>
<text x="203.5" y="63.1">PS_REF_CLK</text>
<text x="203.9" y="61.8">PS_SRST_B</text>
<text x="145.8" y="67.2">PS_JTAG_TDI</text>
<text x="145.8" y="68.6">PS_JTAG_TCK</text>
<text x="205.2" y="67.2">PS_DONE</text>
<text x="149.3" y="76.8">PS_MODE0</text>
<text x="149.3" y="75.5">PS_MODE1</text>
<text x="149.3" y="74.1">PS_MODE2</text>
<text x="149.3" y="72.7">PS_MODE3</text>
<text x="200.4" y="75.5">PS_PADI</text>
<text x="200.4" y="76.8">PS_PADO</text>
<text x="55.2" y="84.7">PS_MODE0</text>
<text x="55.2" y="87.4">PS_MODE1</text>
<text x="55.2" y="92.9">PS_MODE3</text>
<text x="187.3" y="96.6">PS_REF_CLK</text>
<text x="31.6" y="109.9">PS_JTAG_TCK</text>
<text x="31.6" y="111.3">PS_JTAG_TDO</text>
<text x="31.6" y="112.6">PS_JTAG_TMS</text>
<text x="31.6" y="115.4">PS_JTAG_TDI</text>
<text x="147.4" y="117.5">PS_SRST_B</text>
<text x="199.3" y="116.9">PS_POR_B</text>
<text x="197" y="172.2">9</text>
<text x="197" y="170.6">9</text>
<text x="197" y="169.3">9</text>
<text x="199.1" y="172.2">VSENSE_ALT10</text>
<text x="199.1" y="170.6">VSENSE_SDA</text>
<text x="199.1" y="169.3">VSENSE_SCL</text>
</g>
<g font-size="1.2" fill="#00f">
<text x="49.7" y="84.3" transform="rotate(90 49.7 84.3)">on</text>
<text x="49.7" y="87.1" transform="rotate(90 49.7 87.1)">on</text>
</g>
<g font-size="1">
<text x="28.8" y="1">5</text>
<text x="83.7" y="1">4</text>
<text x="138.6" y="1">3</text>
<text x="193.4" y="1">2</text>
<text x="248.3" y="1">1</text>
<text x=".4" y="28">D</text>
<text x="276.1" y="28">D</text>
<text x="157.4" y="38.2">SOT323-LMUN5211T1G</text>
<text x=".4" y="79.4">C</text>
<text x="276.1" y="79.4">C</text>
<text x=".4" y="130.9">B</text>
<text x="276.1" y="130.9">B</text>
<text x="205" y="178.3">R0402</text>
<text x="205.1" y="177.1">R0402</text>
<text x="205.1" y="175.7">R0402</text>
<text x="246.9" y="179.7">R0402</text>
<text x="247.2" y="178.3">R0402</text>
<text x=".4" y="182.3">A</text>
<text x="246.9" y="181.1">R0402</text>
<text x="276.1" y="182.3">A</text>
<text x="28.8" y="208.2">5</text>
<text x="83.7" y="208.2">4</text>
<text x="138.6" y="208.2">3</text>
<text x="193.4" y="208.2">2</text>
<text x="248.3" y="208.2">1</text>
</g>
<text font-size="1" fill="#000080" x="157.4" y="36.5">LMUN5211T1G</text>
</svg>
